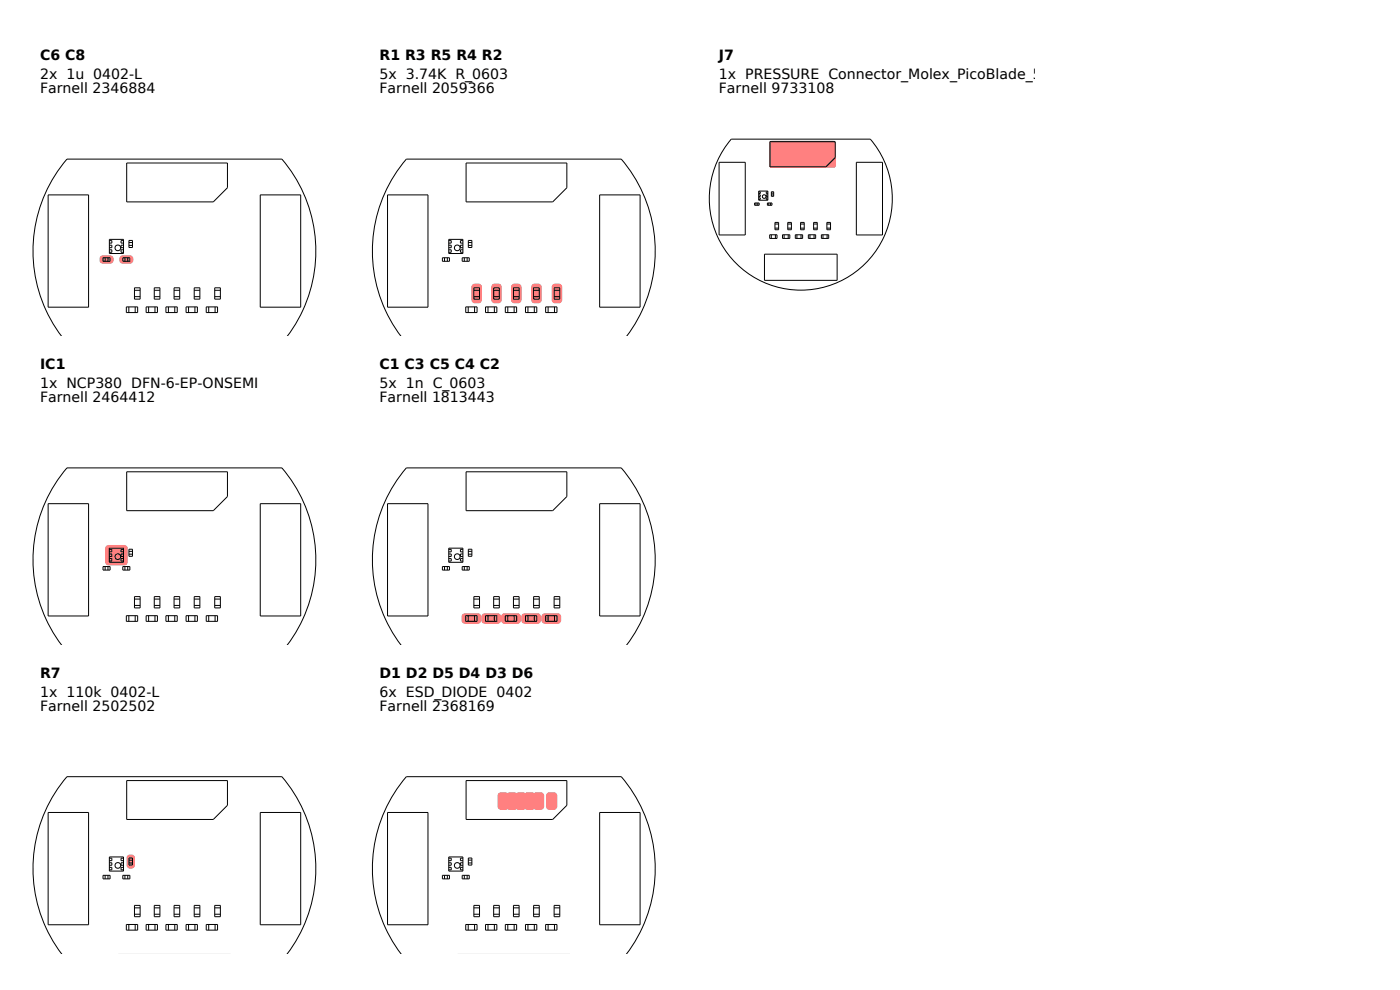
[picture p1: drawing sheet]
<svg xmlns="http://www.w3.org/2000/svg" width="297mm" height="210mm" viewBox="0 0 297 210" stroke-linecap="round" stroke-linejoin="round" font-family="sans-serif">
<g fill="#ff8080">
<path d="M21.3 54.4l.6-.2h1.5a.91 .91 0 0 1 .7 .9 .91 .91 0 0 1-.7 .9h-1.5a.92 .92 0 0 1-.8-.7 .92 .92 0 0 1 .2-.9z"/>
<path d="M25.5 54.4l.6-.2h1.5a.91 .91 0 0 1 .7 .9 .91 .91 0 0 1-.7 .9h-1.5a.92 .92 0 0 1-.8-.7 .92 .92 0 0 1 .2-.9z"/>
</g>
<g fill="none" stroke="#000" stroke-width=".21">
<path d="M26.9 34.6h21.4v5.2l-3 3h-18.4zM10.2 41.3h8.6v23.9h-8.6zM21.9 54.7h1.5v.7h-1.5zM22.3 54.7v.7M22.9 54.7v.7M23.2 50.8h3v3h-3zM23.2 53h.5v.5h-.5M23.2 52h.5v.5h-.5M23.2 51h.5v.6h-.5M26.1 54.7h1.5v.7h-1.5zM26.2 53h-.5v.5h.5M26.2 51h-.5v.6h.5"/>
<path d="M26.2 52h-.5v.5h.5M26.5 54.7v.7M27.1 54.7v.7M27.4 52.1h.7M27.4 51h.7v1.5h-.7zM27.4 51.5h.7M55.2 41.3h8.6v23.9h-8.6zM13.1 71.3a30 30 0 0 1 1.1-37.5h45.6a30 30 0 0 1 1.2 37.5M26.8 65.1h2.4v1.2h-2.4zM27.3 65.1v1.2M28.5 61.1h1.2v2.4h-1.2zM28.5 62.9h1.2"/>
<path d="M28.5 61.6h1.2M28.7 65.1v1.2M31 65.1h2.4v1.2h-2.4zM31.5 65.1v1.2M32.7 61.1h1.2v2.4h-1.2zM32.7 62.9h1.2M32.7 61.6h1.2M32.9 65.1v1.2M35.2 65.1h2.4v1.2h-2.4zM35.7 65.1v1.2M36.9 61.1h1.2v2.4h-1.2zM36.9 62.9h1.2"/>
<path d="M36.9 61.6h1.2M37.1 65.1v1.2M39.5 65.1h2.4v1.2h-2.4zM40 65.1v1.2M41.2 61.1h1.2v2.4h-1.2zM41.2 62.9h1.2M41.2 61.6h1.2M41.4 65.1v1.2M43.8 65.1h2.4v1.2h-2.4zM44.3 65.1v1.2M45.6 61.1h1.2v2.4h-1.2zM45.6 62.9h1.2"/>
<path d="M45.6 61.6h1.2M45.6 65.1v1.2"/>
<circle cx="25" cy="52.6" r=".6"/>
</g>
<path d="M22.5 115.8l.6-.2h3.3a.75 .75 0 0 1 .7 .8v2.8a.75 .75 0 0 1-.7 .8h-3.3a.75 .75 0 0 1-.8-.8v-2.8z" fill="#ff8080"/>
<g fill="none" stroke="#000" stroke-width=".21">
<path d="M10.2 106.9h8.6v23.8h-8.6zM23.2 116.3h3v3h-3zM23.2 118.5h.5v.5h-.5M23.2 117.5h.5v.6h-.5M23.2 116.6h.5v.5h-.5M26.2 118.5h-.5v.5h.5M26.2 116.6h-.5v.5h.5M26.2 117.5h-.5v.6h.5M26.9 100.1h21.4v5.2l-3 3h-18.4zM27.4 117.6h.7M27.4 116.5h.7v1.5h-.7zM27.4 117h.7"/>
<path d="M55.2 106.9h8.6v23.8h-8.6zM13.1 136.8a30 30 0 0 1 1.1-37.5h45.6a30 30 0 0 1 1.2 37.5M21.9 120.2h1.5v.7h-1.5zM22.3 120.2v.7M22.9 120.2v.7M26.1 120.2h1.5v.7h-1.5zM26.5 120.2v.7M26.8 130.6h2.4v1.2h-2.4zM27.1 120.2v.7M27.3 130.6v1.2M28.5 126.6h1.2v2.4h-1.2zM28.5 128.4h1.2"/>
<path d="M28.5 127.1h1.2M28.7 130.6v1.2M31 130.6h2.4v1.2h-2.4zM31.5 130.6v1.2M32.7 126.6h1.2v2.4h-1.2zM32.7 128.4h1.2M32.7 127.1h1.2M32.9 130.6v1.2M35.2 130.6h2.4v1.2h-2.4zM35.7 130.6v1.2M36.9 126.6h1.2v2.4h-1.2zM36.9 128.4h1.2"/>
<path d="M36.9 127.1h1.2M37.1 130.6v1.2M39.5 130.6h2.4v1.2h-2.4zM40 130.6v1.2M41.2 126.6h1.2v2.4h-1.2zM41.2 128.4h1.2M41.2 127.1h1.2M41.4 130.6v1.2M43.8 130.6h2.4v1.2h-2.4zM44.3 130.6v1.2M45.6 126.6h1.2v2.4h-1.2zM45.6 128.4h1.2"/>
<path d="M45.6 127.1h1.2M45.6 130.6v1.2"/>
<circle cx="25" cy="118.1" r=".6"/>
</g>
<path d="M27.1 181.5l.5-.2a.83 .83 0 0 1 1 .7v1.5a.91 .91 0 0 1-.9 .8 .91 .91 0 0 1-.9-.8v-1.5z" fill="#ff8080"/>
<g fill="none" stroke="#000" stroke-width=".21">
<path d="M10.2 172.4h8.6v23.8h-8.6zM26.9 165.6h21.4v5.2l-3 3h-18.4zM55.2 172.4h8.6v23.8h-8.6zM21.9 185.7h1.5v.8h-1.5zM22.3 185.7v.8M22.9 185.7v.8M23.2 181.8h3v3h-3zM23.2 184h.5v.5h-.5M23.2 183h.5v.6h-.5M23.2 182.1h.5v.5h-.5M26.1 185.7h1.5v.8h-1.5zM26.2 184h-.5v.5h.5"/>
<path d="M26.2 182.1h-.5v.5h.5M26.2 183h-.5v.6h.5M26.5 185.7v.8M26.8 196.1h2.4v1.2h-2.4zM27.1 185.7v.8M27.3 196.1v1.2M27.4 183.1h.7M27.4 182h.7v1.5h-.7zM27.4 182.5h.7M28.5 192.1h1.2v2.4h-1.2zM28.5 194h1.2M28.5 192.6h1.2"/>
<path d="M28.7 196.1v1.2M31 196.1h2.4v1.2h-2.4zM31.5 196.1v1.2M32.7 192.1h1.2v2.4h-1.2zM32.7 194h1.2M32.7 192.6h1.2M32.9 196.1v1.2M35.2 196.1h2.4v1.2h-2.4zM35.7 196.1v1.2M36.9 192.1h1.2v2.4h-1.2zM36.9 194h1.2M36.9 192.6h1.2"/>
<path d="M37.1 196.1v1.2M39.5 196.1h2.4v1.2h-2.4zM40 196.1v1.2M41.2 192.1h1.2v2.4h-1.2zM41.2 194h1.2M41.2 192.6h1.2M41.4 196.1v1.2M43.8 196.1h2.4v1.2h-2.4zM44.3 196.1v1.2M45.6 192.1h1.2v2.4h-1.2zM45.6 194h1.2M45.6 192.6h1.2"/>
<path d="M45.6 196.1v1.2M13.1 202.3a30 30 0 0 1 1.1-37.5h45.6a30 30 0 0 1 1.2 37.5"/>
<circle cx="25" cy="183.6" r=".6"/>
</g>
<g fill="#ff8080">
<path d="M108.6 60.4a1.45 1.45 0 0 1 2 .2l.1 3a.75 .75 0 0 1-.8 .8h-.7a.75 .75 0 0 1-.8-.8v-2.7z"/>
<path d="M100.2 60.4a1.45 1.45 0 0 1 2 .2l.1 3a.75 .75 0 0 1-.8 .8h-.7a.75 .75 0 0 1-.8-.8v-2.7z"/>
<path d="M112.9 60.4a1.45 1.45 0 0 1 2 .2v3a.75 .75 0 0 1-.7 .8h-.8a.75 .75 0 0 1-.7-.8v-2.7z"/>
<path d="M104.4 60.4a1.45 1.45 0 0 1 2 .2l.1 3a.75 .75 0 0 1-.8 .8h-.7a.75 .75 0 0 1-.8-.8v-2.7z"/>
<path d="M117.3 60.4a1.45 1.45 0 0 1 1.9 .2l.1 3a.75 .75 0 0 1-.8 .8h-.7a.75 .75 0 0 1-.8-.8v-2.7z"/>
</g>
<g fill="none" stroke="#000" stroke-width=".21">
<path d="M98.9 34.6h21.4v5.2l-3 3h-18.4zM82.2 41.3h8.6v23.9h-8.6zM93.9 54.7h1.5v.7h-1.5zM94.3 54.7v.7M94.9 54.7v.7M95.2 50.8h3v3h-3zM95.2 53h.5v.5h-.5M95.2 52h.5v.5h-.5M95.2 51h.5v.6h-.5M98.1 54.7h1.5v.7h-1.5zM98.2 53h-.5v.5h.5M98.2 51h-.5v.6h.5"/>
<path d="M98.2 52h-.5v.5h.5M98.5 54.7v.7M99.1 54.7v.7M99.4 51h.7v1.5h-.7zM99.4 52.1h.7M99.4 51.5h.7M127.2 41.3h8.6v23.9h-8.6zM85.1 71.3a30 30 0 0 1 1.1-37.5h45.6a30 30 0 0 1 1.2 37.5M98.8 65.1h2.4v1.2h-2.4zM99.3 65.1v1.2M100.5 61.1h1.2v2.4h-1.2zM100.5 62.9h1.2"/>
<path d="M100.5 61.6h1.2M100.7 65.1v1.2M103 65.1h2.4v1.2h-2.4zM103.5 65.1v1.2M104.7 61.1h1.2v2.4h-1.2zM104.7 62.9h1.2M104.7 61.6h1.2M104.9 65.1v1.2M107.2 65.1h2.4v1.2h-2.4zM107.7 65.1v1.2M108.9 61.1h1.2v2.4h-1.2zM108.9 62.9h1.2"/>
<path d="M108.9 61.6h1.2M109.1 65.1v1.2M111.5 65.1h2.4v1.2h-2.4zM112 65.1v1.2M113.2 61.1h1.2v2.4h-1.2zM113.2 62.9h1.2M113.2 61.6h1.2M113.4 65.1v1.2M115.8 65.1h2.4v1.2h-2.4zM116.3 65.1v1.2M117.6 61.1h1.2v2.4h-1.2zM117.6 62.9h1.2"/>
<path d="M117.6 61.6h1.2M117.6 65.1v1.2"/>
<circle cx="97" cy="52.6" r=".6"/>
</g>
<g fill="#ff8080">
<path d="M106.5 130.3l.6-.2h2.7a.75 .75 0 0 1 .7 .7v.8a.75 .75 0 0 1-.7 .7h-2.7a.75 .75 0 0 1-.8-.7v-.8z"/>
<path d="M98.1 130.3l.6-.2h2.7a.75 .75 0 0 1 .7 .7v.8a.75 .75 0 0 1-.7 .7h-2.7a.75 .75 0 0 1-.8-.7v-.8z"/>
<path d="M110.8 130.3l.5-.2h2.7a.75 .75 0 0 1 .8 .7v.8a.75 .75 0 0 1-.8 .7h-2.7a.75 .75 0 0 1-.7-.7v-.8z"/>
<path d="M102.3 130.3l.6-.2h2.7a.75 .75 0 0 1 .7 .7v.8a.75 .75 0 0 1-.7 .7h-2.7a.75 .75 0 0 1-.8-.7v-.8z"/>
<path d="M115.1 130.3l.5-.2h2.7a.75 .75 0 0 1 .8 .7v.8a.75 .75 0 0 1-.8 .7h-2.7a.75 .75 0 0 1-.7-.7v-.8z"/>
</g>
<g fill="none" stroke="#000" stroke-width=".21">
<path d="M82.2 106.9h8.6v23.8h-8.6zM95.2 116.3h3v3h-3zM95.2 118.5h.5v.5h-.5M95.2 117.5h.5v.6h-.5M95.2 116.6h.5v.5h-.5M98.2 118.5h-.5v.5h.5M98.2 116.6h-.5v.5h.5M98.2 117.5h-.5v.6h.5M98.9 100.1h21.4v5.2l-3 3h-18.4zM99.4 116.5h.7v1.5h-.7zM99.4 117.6h.7M99.4 117h.7"/>
<path d="M127.2 106.9h8.6v23.8h-8.6zM85.1 136.8a30 30 0 0 1 1.1-37.5h45.6a30 30 0 0 1 1.2 37.5M93.9 120.2h1.5v.7h-1.5zM94.3 120.2v.7M94.9 120.2v.7M98.1 120.2h1.5v.7h-1.5zM98.5 120.2v.7M98.8 130.6h2.4v1.2h-2.4zM99.1 120.2v.7M99.3 130.6v1.2M100.5 126.6h1.2v2.4h-1.2zM100.5 128.4h1.2"/>
<path d="M100.5 127.1h1.2M100.7 130.6v1.2M103 130.6h2.4v1.2h-2.4zM103.5 130.6v1.2M104.7 126.6h1.2v2.4h-1.2zM104.7 128.4h1.2M104.7 127.1h1.2M104.9 130.6v1.2M107.2 130.6h2.4v1.2h-2.4zM107.7 130.6v1.2M108.9 126.6h1.2v2.4h-1.2zM108.9 128.4h1.2"/>
<path d="M108.9 127.1h1.2M109.1 130.6v1.2M111.5 130.6h2.4v1.2h-2.4zM112 130.6v1.2M113.2 126.6h1.2v2.4h-1.2zM113.2 128.4h1.2M113.2 127.1h1.2M113.4 130.6v1.2M115.8 130.6h2.4v1.2h-2.4zM116.3 130.6v1.2M117.6 126.6h1.2v2.4h-1.2zM117.6 128.4h1.2"/>
<path d="M117.6 127.1h1.2M117.6 130.6v1.2"/>
<circle cx="97" cy="118.1" r=".6"/>
</g>
<g fill="#ff8080">
<path d="M113.3 168.3a1.59 1.59 0 0 1 2.1 .2l.1 2.6a.75 .75 0 0 1-.8 .7h-.9a.75 .75 0 0 1-.7-.7v-2.3z"/>
<path d="M111.4 168.3a1.59 1.59 0 0 1 2.1 .2l.1 2.6a.75 .75 0 0 1-.8 .7h-.9a.75 .75 0 0 1-.7-.7v-2.3z"/>
<path d="M109.5 168.3a1.59 1.59 0 0 1 2.2 .2v2.6a.75 .75 0 0 1-.7 .7h-.9a.75 .75 0 0 1-.8-.7v-2.3z"/>
<path d="M107.7 168.3a1.59 1.59 0 0 1 2.1 .2v2.6a.75 .75 0 0 1-.7 .7h-.9a.75 .75 0 0 1-.8-.7v-2.3z"/>
<path d="M105.8 168.3a1.59 1.59 0 0 1 2.1 .2l.1 2.6a.75 .75 0 0 1-.8 .7h-.9a.75 .75 0 0 1-.7-.7v-2.3z"/>
<path d="M116.1 168.3a1.59 1.59 0 0 1 2.1 .2v2.6a.75 .75 0 0 1-.7 .7h-.9a.75 .75 0 0 1-.8-.7v-2.3z"/>
</g>
<g fill="none" stroke="#000" stroke-width=".21">
<path d="M82.2 172.4h8.6v23.8h-8.6zM98.9 165.6h21.4v5.2l-3 3h-18.4zM127.2 172.4h8.6v23.8h-8.6zM93.9 185.7h1.5v.8h-1.5zM94.3 185.7v.8M94.9 185.7v.8M95.2 181.8h3v3h-3zM95.2 184h.5v.5h-.5M95.2 183h.5v.6h-.5M95.2 182.1h.5v.5h-.5M98.1 185.7h1.5v.8h-1.5zM98.2 184h-.5v.5h.5"/>
<path d="M98.2 182.1h-.5v.5h.5M98.2 183h-.5v.6h.5M98.5 185.7v.8M98.8 196.1h2.4v1.2h-2.4zM99.1 185.7v.8M99.3 196.1v1.2M99.4 182h.7v1.5h-.7zM99.4 183.1h.7M99.4 182.5h.7M100.5 192.1h1.2v2.4h-1.2zM100.5 194h1.2M100.5 192.6h1.2"/>
<path d="M100.7 196.1v1.2M103 196.1h2.4v1.2h-2.4zM103.5 196.1v1.2M104.7 192.1h1.2v2.4h-1.2zM104.7 194h1.2M104.7 192.6h1.2M104.9 196.1v1.2M107.2 196.1h2.4v1.2h-2.4zM107.7 196.1v1.2M108.9 192.1h1.2v2.4h-1.2zM108.9 194h1.2M108.9 192.6h1.2"/>
<path d="M109.1 196.1v1.2M111.5 196.1h2.4v1.2h-2.4zM112 196.1v1.2M113.2 192.1h1.2v2.4h-1.2zM113.2 194h1.2M113.2 192.6h1.2M113.4 196.1v1.2M115.8 196.1h2.4v1.2h-2.4zM116.3 196.1v1.2M117.6 192.1h1.2v2.4h-1.2zM117.6 194h1.2M117.6 192.6h1.2"/>
<path d="M117.6 196.1v1.2M85.1 202.3a30 30 0 0 1 1.1-37.5h45.6a30 30 0 0 1 1.2 37.5"/>
<circle cx="97" cy="183.6" r=".6"/>
</g>
<path d="M163.2 30.1l.4-.2h13.5l.3 .4-.1 5-.4 .3-13.5-.1-.2-.4z" fill="#ff8080"/>
<g fill="none" stroke="#000" stroke-width=".21">
<path d="M152.6 34.4h5.5v15.4h-5.5zM155.1 29.5h29.6a19.4 19.4 0 0 1-1.4 26.7 19.4 19.4 0 0 1-26.8 0 19.4 19.4 0 0 1-1.4-26.7zM163.4 30.1h13.8v3.4l-2 1.9h-11.8zM181.7 34.4h5.5v15.4h-5.5zM160.1 43.1h1v.4h-1zM160.4 43.1v.4M160.8 43.1v.4M161 40.5h1.9v2h-1.9zM161 42h.3v.3h-.3M161 41.3h.3v.4h-.3M161 40.7h.3v.3h-.3M162.2 53.9h15.4v5.6h-15.4z"/>
<path d="M162.8 43.1h1v.4h-1zM162.9 42h-.3v.3h.3M162.9 40.7h-.3v.3h.3M162.9 41.3h-.3v.4h.3M163.1 43.1v.4M163.3 49.8h1.6v.8h-1.6zM163.5 43.1v.4M163.6 49.8v.8M163.7 40.7h.4v1h-.4zM163.7 41.4h.4M163.7 41h.4M164.4 47.2h.8v1.5h-.8z"/>
<path d="M164.4 48.4h.8M164.4 47.5h.8M164.5 49.8v.8M166 49.8h1.6v.8h-1.6zM166.4 49.8v.8M167.1 47.2h.8v1.5h-.8zM167.1 48.4h.8M167.1 47.5h.8M167.2 49.8v.8M168.7 49.8h1.6v.8h-1.6zM169.1 49.8v.8M169.9 47.2h.7v1.5h-.7z"/>
<path d="M169.9 48.4h.7M169.9 47.5h.7M170 49.8v.8M171.5 49.8h1.6v.8h-1.6zM171.8 49.8v.8M172.6 47.2h.8v1.5h-.8zM172.6 48.4h.8M172.6 47.5h.8M172.7 49.8v.8M174.3 49.8h1.5v.8h-1.5zM174.6 49.8v.8M175.4 47.2h.8v1.5h-.8z"/>
<path d="M175.4 48.4h.8M175.4 47.5h.8M175.5 49.8v.8"/>
<circle cx="162.1" cy="41.7" r=".39"/>
</g>
<g font-size="3">
<text x="8.5" y="12.8">C6 C8</text>
<text x="8.5" y="16.8">2x 1u 0402-L</text>
<text x="80.5" y="12.8">R1 R3 R5 R4 R2</text>
<text x="80.5" y="16.8">5x 3.74K R_0603</text>
<text x="152.5" y="12.8">J7</text>
<text x="152.5" y="16.8">1x PRESSURE Connector_Molex_PicoBlade_53048-1010</text>
<text x="8.5" y="19.8">Farnell 2346884</text>
<text x="80.5" y="19.8">Farnell 2059366</text>
<text x="152.5" y="19.8">Farnell 9733108</text>
<text x="8.5" y="78.3">IC1</text>
<text x="8.5" y="82.3">1x NCP380 DFN-6-EP-ONSEMI</text>
<text x="80.5" y="78.3">C1 C3 C5 C4 C2</text>
<text x="80.5" y="82.3">5x 1n C_0603</text>
<text x="8.5" y="85.3">Farnell 2464412</text>
<text x="80.5" y="85.3">Farnell 1813443</text>
<text x="8.5" y="143.8">R7</text>
<text x="80.5" y="143.8">D1 D2 D5 D4 D3 D6</text>
<text x="8.5" y="147.8">1x 110k 0402-L</text>
<text x="80.5" y="147.8">6x ESD_DIODE 0402</text>
<text x="8.5" y="150.8">Farnell 2502502</text>
<text x="80.5" y="150.8">Farnell 2368169</text>
</g>
</svg>
